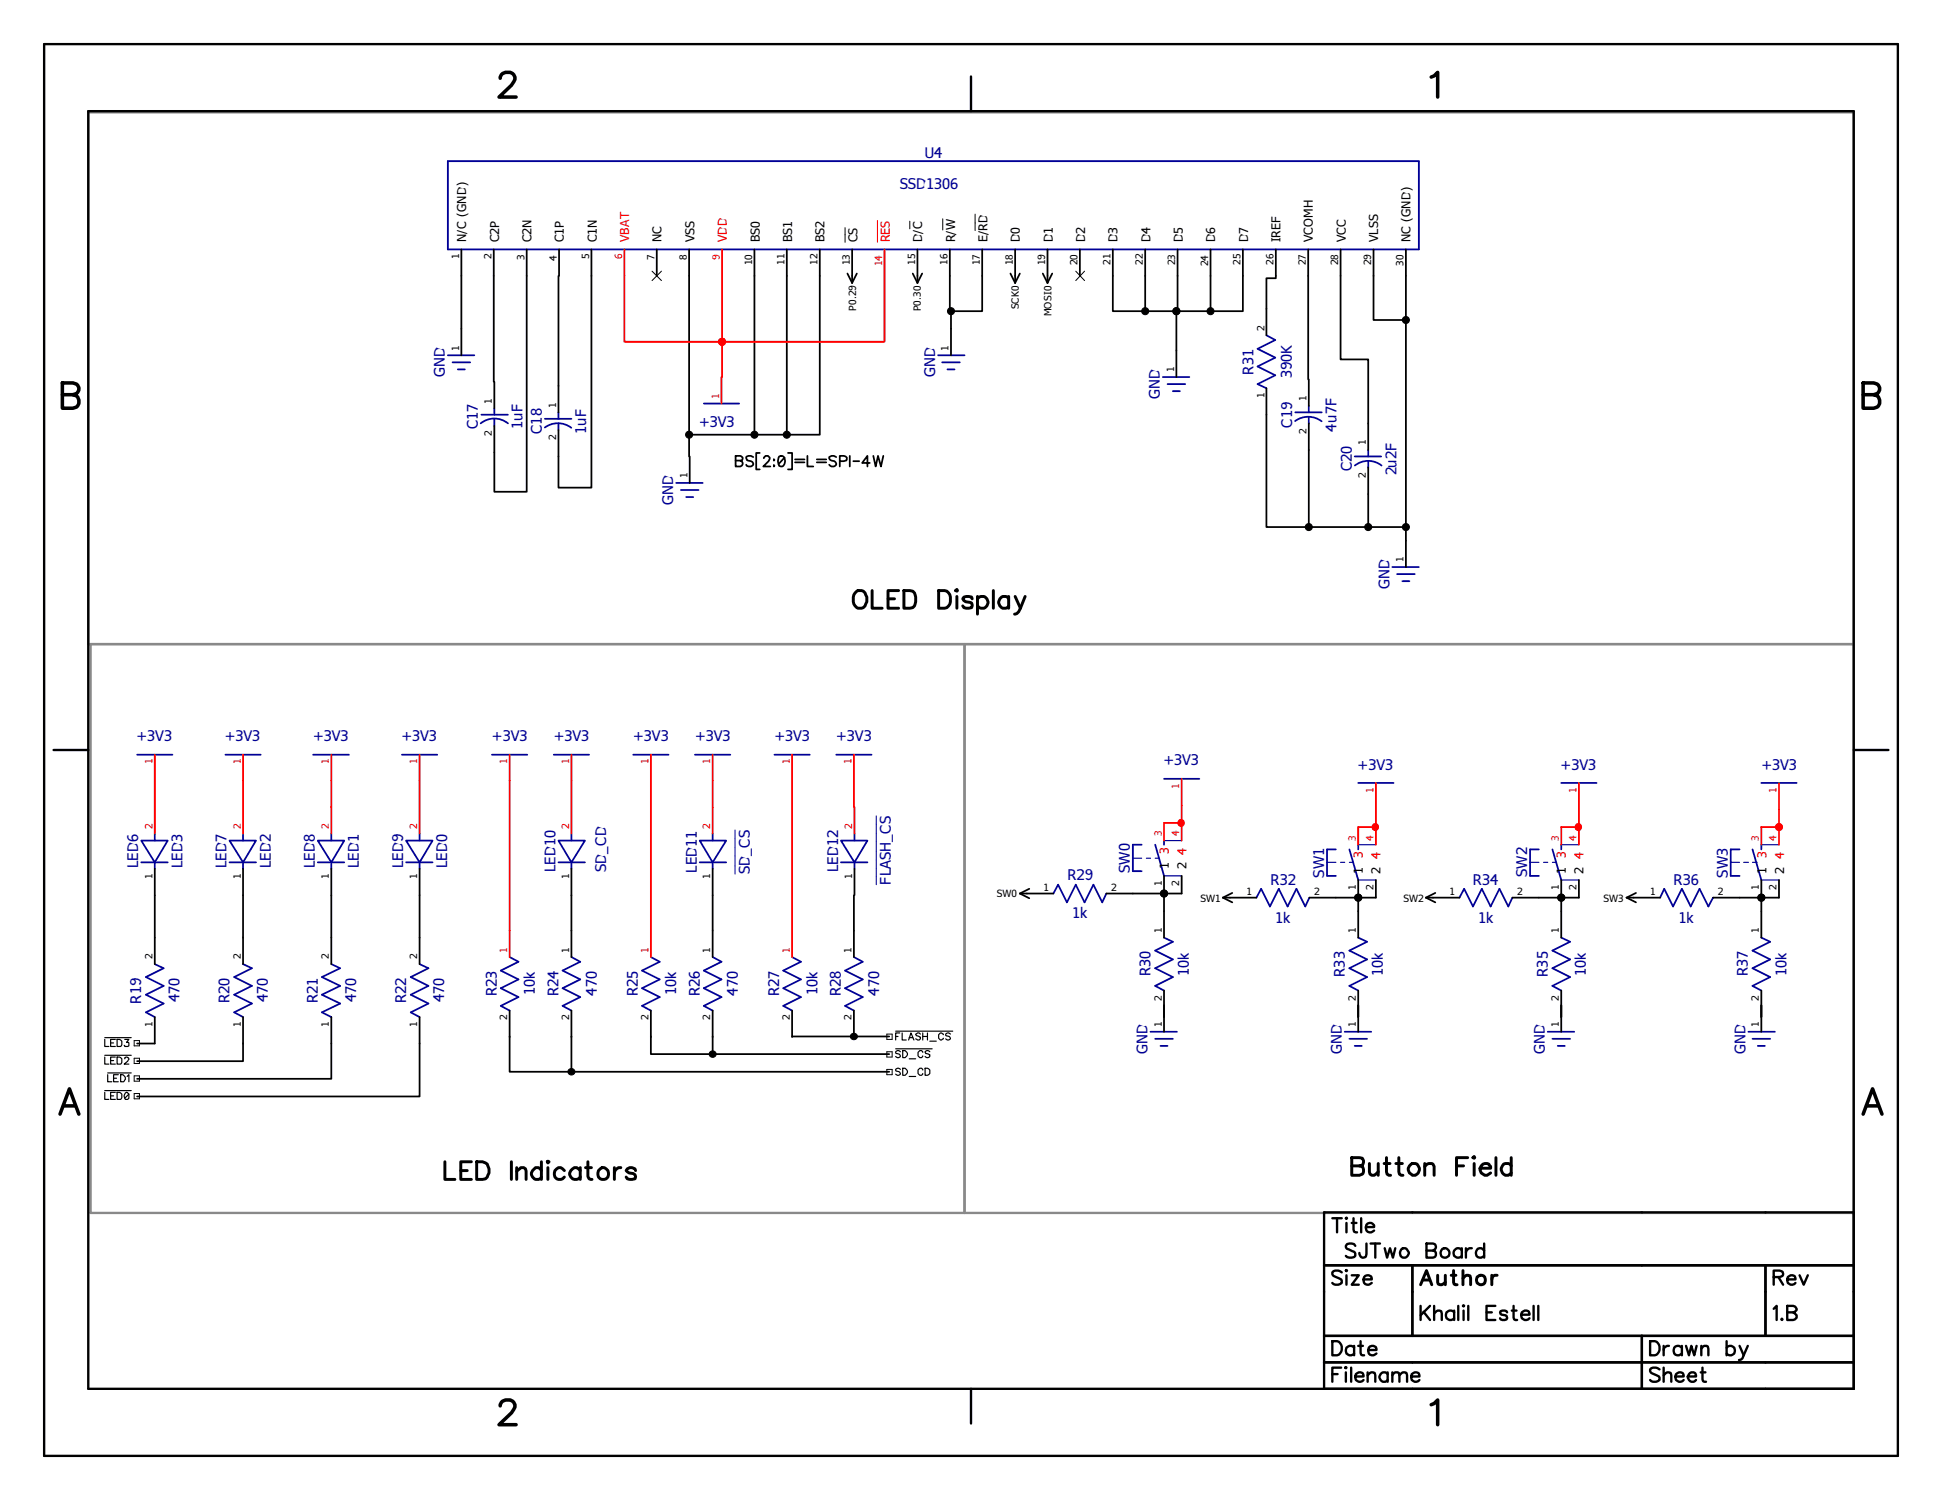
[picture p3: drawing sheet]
<svg xmlns="http://www.w3.org/2000/svg" width="279mm" height="216mm" viewBox="0 0 279 216" stroke-linecap="round" stroke-linejoin="round" font-family="sans-serif">
<path d="M279.4 0h-279.4v215.9" fill="none" stroke="#fff" stroke-width=".34"/>
<g fill="none" stroke="#000" stroke-width=".17">
<path d="M15.1 149.6v1h.6M15.1 152.1v1.1h.6M15.1 157.2v1h.6M15.1 149.4h3.8M15.1 151.9h3.8M15.1 157h3.8M15.5 154.7v1h.6M15.5 154.4h3.4M15.9 150.1h.4M15.9 152.7h.4M15.9 157.7h.4M16.3 155.2h.5"/>
<path d="M16.6 149.6h-.7v1h.7M16.6 152.1h-.7v1.1h.7M16.6 157.2h-.7v1h.7M16.8 149.6a.62 .62 0 0 1 .7 .3l-.1 .6-.6 .1zM16.8 152.1a.62 .62 0 0 1 .7 .3l-.1 .7-.6 .1zM16.8 157.2a.62 .62 0 0 1 .7 .3l-.1 .7h-.6zM17 154.7h-.7v1h.7M17.4 154.7h.3a.58 .58 0 0 1 .1 1h-.4zM17.9 149.6h.6l-.3 .4 .3 .1v.4l-.6 .1v-.1M17.9 152.4v-.2a.33 .33 0 0 1 .5 .1 .33 .33 0 0 1 0 .4l-.5 .5h.6M18 157.3l.3-.1 .2 .3v.6l-.1 .1h-.4a.72 .72 0 0 1 0-.9zM18.3 154.9l.2-.2v1"/>
<path d="M18.5 157.5l-.6 .6M128.9 149.2h.3M128.9 148.4h8.2M128.9 151h5.2M129.5 148.7h-.6v1M129.5 151.4a.36 .36 0 0 0-.4-.2 .36 .36 0 0 0-.2 .4l.5 .1 .1 .3a.37 .37 0 0 1-.3 .2 .37 .37 0 0 1-.3-.1M129.5 153.9a.36 .36 0 0 0-.4-.2 .36 .36 0 0 0-.2 .4l.5 .2 .1 .2a.37 .37 0 0 1-.3 .3 .37 .37 0 0 1-.3-.2M129.8 148.7v1h.6M129.9 151.2h.3a.55 .55 0 0 1 .4 .5 .55 .55 0 0 1-.4 .5h-.3zM129.9 153.8h.3a.55 .55 0 0 1 .4 .5 .55 .55 0 0 1-.4 .5h-.3zM130.7 149.7l.4-1 .4 1M130.8 149.4h.5"/>
<path d="M130.8 152.4h.9M130.8 154.9h.9M132.4 148.8l-.2-.1h-.2l-.3 .1 .2 .3 .5 .2v.2l-.2 .2h-.2l-.3-.2M132.8 151.5l-.2-.3h-.3l-.2 .3v.5l.2 .2h.3l.2-.2M132.8 154l-.2-.2h-.3l-.2 .2v.5l.2 .3h.3l.2-.3M132.8 149.2h.6M132.8 148.7v1M133.1 153.8a.62 .62 0 0 1 .7 .2v.5a.62 .62 0 0 1-.7 .3zM133.4 148.7v1M133.8 151.4a.37 .37 0 0 0-.4-.2 .37 .37 0 0 0-.3 .3l.1 .1 .6 .2v.3a.41 .41 0 0 1-.7 0M133.8 149.9h.9M135.7 148.9l-.2-.2h-.2l-.3 .2v.5l.3 .3h.2l.2-.3"/>
<path d="M136.7 148.8a.36 .36 0 0 0-.4-.1 .36 .36 0 0 0-.2 .3l.5 .2 .1 .2a.37 .37 0 0 1-.3 .3 .37 .37 0 0 1-.3-.2"/>
</g>
<g fill="none" stroke="#000" stroke-width=".25">
<path d="M66.4 39.7v7.6M71 39.7v15.2M75.8 39.7v31.1h-4.7v-5.7M80.3 39.7v15.8M85.1 39.7v30.5h-4.8v-4.5M99.1 39.7v26M108.5 39.7v22.9M113.2 39.7v22.9M117.9 39.7v22.9h-18.8M136.7 39.7v5.1h4.6v-5.1M160.1 39.7v5.1h9.1v5.7M164.8 39.7v5.1"/>
<path d="M169.4 39.7v5.1h-.2h5v-5.1M178.8 39.7v5.1h-4.6M183.6 39.7v.3h-1.4v4.4M188.2 39.7v14.9M192.9 39.7v12h3.9v9.3M197.6 39.7v6.4h4.7M202.3 39.7v38.1M136.8 44.8v2.5M182.2 59.7v16.2h6.1M105.8 65.6h.7l.3 .2a.33 .33 0 0 1-.1 .5h-.2a.43 .43 0 0 1 .4 .4 .43 .43 0 0 1-.4 .4h-.7zM105.8 66.3h.7M108.4 65.8a.78 .78 0 0 0-1 0v.4l.6 .2a.38 .38 0 0 1 .3 .3 .38 .38 0 0 1-.1 .4 .6 .6 0 0 1-.8-.2"/>
<path d="M109.3 65.2h-.5v2.4h.5M109.9 66l.3-.4h.3l.2 .2a.42 .42 0 0 1-.1 .6l-.8 .7h1M111.3 66.1l.1 .1-.1 .1zM111.3 67l.1 .1h-.1zM112.1 65.7a.52 .52 0 0 1 .8 .2 .82 .82 0 0 1-.5 1.2h-.3a1.42 1.42 0 0 1 0-1.4zM112.9 65.9l-.9 .9M113.4 65.2h.6v2.4h-.6M114.4 66.1h1.3M114.4 66.5h1.3M116.2 65.6v1.5h.8M117.5 66.1h1.4M117.5 66.5h1.4"/>
<path d="M120.3 65.8a.78 .78 0 0 0-1 0 .45 .45 0 0 0 .3 .5l.5 .1 .1 .1 .1 .4a.6 .6 0 0 1-1 0M120.8 66.4l1-.1v-.4l-.4-.3h-.6v1.5M122.3 65.6v1.5M122.8 66.4h.8M125.1 66.6h-1.1l.8-1v1.5M125.6 65.6l.4 1.5 .3-1.5 .4 1.5 .4-1.5M188.3 64.8v11.1h8.5M196.8 71.1v4.8h5.5M22.3 128.9v6.1M35 128.9v6.1M47.7 128.9v6.1M60.4 128.9v6.1"/>
<path d="M122.9 128.9v5M167.5 144.7v1.7M195.4 144.7v1.7M224.6 144.7v1.7M253.4 144.7v1.7"/>
</g>
<path d="M13 92.7v81.9h253.7v-158.4h-254v76.5h254M138.8 92.7v81.9" fill="none" stroke="#898989" stroke-width=".34"/>
<g fill="none" stroke="#000" stroke-width=".42">
<path d="M123 85.3l.3-.2a.87 .87 0 0 1 1.2 .5 1.44 1.44 0 0 1-.5 1.9 .96 .96 0 0 1-1.2-.9v-.7zM125.5 85v2.5h1.4M127.8 86.2h.9M129.3 85h-1.5v2.5h1.5M130 85h.9a.85 .85 0 0 1 .8 .9 1.64 1.64 0 0 1-.4 1.6h-1.3zM135 85h.9a1.34 1.34 0 0 1 .6 2.2l-.3 .3h-.3h-.9zM137.7 84.8l.1 .2-.1 .1-.2-.1zM137.7 85.9v1.6M139.9 86.2l-.1-.3a1.01 1.01 0 0 0-1.3 .3l.4 .4 .6 .1a.48 .48 0 0 1 .3 .8 1.01 1.01 0 0 1-1.3-.3M140.6 86.2a.85 .85 0 0 1 1.3-.1 .85 .85 0 0 1 0 1.2 .85 .85 0 0 1-1.3-.1M140.6 85.9v2.5M142.9 85v2.5"/>
<path d="M145.1 86.2a.73 .73 0 0 0-1.3 0 .81 .81 0 0 0 .2 1.2 .81 .81 0 0 0 1.1-.2M145.1 85.9v1.6M146 85.9l.8 1.6-.2 .6-.3 .2-.3 .1M147.5 85.9l-.7 1.6M64 167.2v2.6h1.4M66.3 168.5h.9M67.8 167.2h-1.5v2.6h1.5M68.6 167.2h.8l.4 .2a1.48 1.48 0 0 1 0 2.3l-1.2 .1zM73.6 167.2v2.6M74.3 168.6l.6-.5h.5l.2 .1 .1 1.6M74.3 168.1v1.7M77.9 168.5l-.4-.4a.87 .87 0 0 0-1.1 .9 .87 .87 0 0 0 1.3 .7l.2-.3"/>
<path d="M77.9 167.2v2.6M78.7 167.2l.1-.1 .2 .1-.2 .2zM78.8 168.1v1.7M81.2 168.5a.78 .78 0 0 0-1-.4 .78 .78 0 0 0-.4 1 .78 .78 0 0 0 .6 .7 .78 .78 0 0 0 .8-.4M83.5 168.5a.81 .81 0 0 0-.9-.4 .81 .81 0 0 0-.6 .7 .84 .84 0 0 0 .5 .9 .84 .84 0 0 0 1-.3M83.5 168.1v1.7M84.2 168.1h.9M84.6 167.2v2.1l.2 .4 .4 .1M86.4 168.2a.83 .83 0 0 1 1 .2 .83 .83 0 0 1 .1 1 .83 .83 0 0 1-1.3 .1 .83 .83 0 0 1 .2-1.3zM88.4 168.1v1.7M89.3 168.1a.86 .86 0 0 0-.9 .7M91.4 168.5a.74 .74 0 0 0-.6-.5 .74 .74 0 0 0-.7 .5l.4 .3 .6 .1 .3 .2v.2v.4a1.01 1.01 0 0 1-1.3-.3"/>
<path d="M194.5 166.6l1.5 .1a.78 .78 0 0 1 0 1l-.4 .1 .4 .1a.76 .76 0 0 1-.4 1.3h-1.1zM194.5 167.8h1.1M197 167.5l.1 1.5 .3 .2h.3l.6-.5M198.3 167.5v1.7M199.1 167.5h.9M199.5 166.6v2.1l.1 .3 .2 .2h.3M200.8 167.5h1M201.3 166.6v2.1v.3l.3 .2h.2M205 167.9a.89 .89 0 0 1 1.2-.3l.1 .3v1.3M205 167.5v1.7M209.5 167.8h1.1M211.2 166.6h-1.7v2.6"/>
<path d="M212.1 166.5l.1 .1-.1 .1-.2-.1zM212.1 167.5v1.7M212.9 168.1h1.6a.76 .76 0 0 0-.8-.7 .76 .76 0 0 0-.8 .7 .89 .89 0 0 0 1.1 1.1l.5-.4M215.2 166.6v2.6M217.4 167.8a.79 .79 0 0 0-.9-.3 .79 .79 0 0 0-.5 .9 .81 .81 0 0 0 1.3 .6l.1-.2M217.4 166.6v2.6"/>
<circle cx="203.4" cy="168.3" r=".84"/>
</g>
<g fill="#000">
<circle cx="136.8" cy="44.8" r=".51"/>
<circle cx="164.8" cy="44.8" r=".51"/>
<circle cx="169.2" cy="44.8" r=".51"/>
<circle cx="174.2" cy="44.8" r=".51"/>
<circle cx="202.3" cy="46.1" r=".51"/>
<circle cx="99.1" cy="62.6" r=".51"/>
<circle cx="108.5" cy="62.6" r=".51"/>
<circle cx="113.2" cy="62.6" r=".51"/>
<circle cx="188.3" cy="75.9" r=".51"/>
<circle cx="196.9" cy="75.9" r=".51"/>
<circle cx="202.3" cy="75.9" r=".51"/>
</g>
<g fill="none" stroke="#000" stroke-width=".14">
<circle cx="136.8" cy="44.8" r=".51"/>
<circle cx="164.8" cy="44.8" r=".51"/>
<circle cx="169.2" cy="44.8" r=".51"/>
<circle cx="174.2" cy="44.8" r=".51"/>
<circle cx="202.3" cy="46.1" r=".51"/>
<circle cx="99.1" cy="62.6" r=".51"/>
<circle cx="108.5" cy="62.6" r=".51"/>
<circle cx="113.2" cy="62.6" r=".51"/>
<circle cx="188.3" cy="75.9" r=".51"/>
<circle cx="196.9" cy="75.9" r=".51"/>
<circle cx="202.3" cy="75.9" r=".51"/>
</g>
<path d="M73.3 112.4v21.5M93.6 112.4v21.5M114 112.4v21.5M170 115.9v2.5h-2.5M170 118.4h.1M198 116.5v2.5h-2.6M227.2 116.5v2.5h-2.6M255.9 116.5v2.5h-2.5" fill="none" stroke="#f00" stroke-width=".25"/>
<circle cx="169.9" cy="118.4" r=".49" fill="#f00"/>
<circle cx="169.9" cy="118.4" r=".49" fill="none" stroke="#f00" stroke-width=".14"/>
<path d="M198 119h.1" fill="none" stroke="#f00" stroke-width=".25"/>
<circle cx="197.8" cy="119" r=".49" fill="#f00"/>
<circle cx="197.8" cy="119" r=".49" fill="none" stroke="#f00" stroke-width=".14"/>
<path d="M227.2 119h.1" fill="none" stroke="#f00" stroke-width=".25"/>
<circle cx="227.1" cy="119" r=".49" fill="#f00"/>
<circle cx="227.1" cy="119" r=".49" fill="none" stroke="#f00" stroke-width=".14"/>
<path d="M255.9 119h.1" fill="none" stroke="#f00" stroke-width=".25"/>
<circle cx="255.9" cy="119" r=".51" fill="#f00"/>
<circle cx="255.9" cy="119" r=".51" fill="none" stroke="#f00" stroke-width=".14"/>
<path d="M103.9 39.7v9.5h23.4v-9.5M103.9 49.2v5.1" fill="none" stroke="#f00" stroke-width=".25"/>
<circle cx="103.9" cy="49.2" r=".51" fill="#f00"/>
<circle cx="103.9" cy="49.2" r=".51" fill="none" stroke="#f00" stroke-width=".14"/>
<path d="M89.8 39.7v9.5h14.1" fill="none" stroke="#f00" stroke-width=".25"/>
<circle cx="103.9" cy="49.2" r=".51" fill="#f00"/>
<circle cx="103.9" cy="49.2" r=".51" fill="none" stroke="#f00" stroke-width=".14"/>
<g fill="none" stroke="#f00" stroke-width=".25">
<path d="M103.8 54.3v3.8M22.3 108.6v11.4M35 108.6v11.4M47.7 108.6v11.4M60.4 108.6v11.4M73.3 108.6v3.8M82.2 108.6v11.4M93.6 108.6v3.8M102.5 108.6v11.4M114 108.6v3.8M122.9 108.6v7.6M122.9 116.2v3.8"/>
<path d="M170 112.1v3.8M198 112.7v3.8M227.2 112.7v3.8M255.9 112.7v3.8M73.3 133.9v3.9M93.6 133.9v3.9M114 133.9v3.9"/>
</g>
<g fill="none" stroke="#000" stroke-width=".25">
<path d="M66.4 47.3v3.8M71.1 54.9v3.9M80.3 55.5v3.9M136.8 47.3v3.8M169.2 50.5v3.8M182.2 44.4v3.9M182.2 55.9v3.8M188.3 54.6v3.8M71.1 61.3v3.8M80.3 61.9v3.8M99.2 65.7v3.8M188.3 61v3.8"/>
<path d="M196.8 61v3.8M196.8 67.3v3.8M202.3 77.8v3.8M22.3 125.1v3.8M22.3 135v3.8M35 125.1v3.8M35 135v3.8M47.7 125.1v3.8M47.7 135v3.8M60.4 125.1v3.8M60.4 135v3.8M82.2 125.1v12.7"/>
<path d="M102.5 125.1v12.7M122.9 133.9v3.9M122.9 125.1v3.8M146.7 128.6h4.9M146.7 128.6l1.4 .7M148.1 127.9l-1.4 .7M159.2 128.6h10.8M167.5 128.6v6.4M175.9 129.2h4.9M175.9 129.2l1.4 .7M177.3 128.5l-1.4 .7M188.4 129.2h9.6"/>
<path d="M195.4 129.2v5.8M205.1 129.2h4.9M205.1 129.2l1.4 .7M206.5 128.5l-1.4 .7M217.6 129.2h9.6M224.6 129.2v5.8M234 129.2h4.8M234 129.2l1.4 .7M235.4 128.5l-1.4 .7M246.5 129.2h9.4M253.4 129.2v5.8M22.3 146.4v3.8h-2.6"/>
<path d="M35 146.4v6.3h-15.3M47.7 146.4v8.9h-28M60.4 146.4v11.4h-40.7M73.3 149.2v5.1h8.9M73.3 145.5v3.8M82.2 149.2v5.1h45.7M82.2 145.5v3.8M93.6 149.2v2.5h8.9M93.6 145.5v3.8M102.5 149.2v2.5h25.4M102.5 145.5v3.8M114 149.2h13.9"/>
<path d="M114 145.5v3.8M122.9 145.5v3.8M167.5 142.6v5.9M195.4 142.6v5.9M224.6 142.6v5.9M253.4 142.6v5.9"/>
</g>
<g fill="none" stroke="#000" stroke-width=".14">
<path d="M19.3 157.4h.8v.8h-.8zM19.3 149.8h.8v.7h-.8zM19.3 152.3h.8v.8h-.8zM19.3 154.9h.8v.7h-.8zM127.6 153.9h.8v.8h-.8zM127.6 148.8h.8v.8h-.8zM127.6 151.4h.8v.7h-.8z"/>
<circle cx="167.5" cy="128.6" r=".51"/>
<circle cx="195.4" cy="129.2" r=".51"/>
<circle cx="224.6" cy="129.2" r=".51"/>
<circle cx="253.4" cy="129.2" r=".51"/>
<circle cx="82.2" cy="154.3" r=".49"/>
<circle cx="102.6" cy="151.7" r=".49"/>
<circle cx="122.9" cy="149.2" r=".49"/>
</g>
<g fill="#000">
<circle cx="167.5" cy="128.6" r=".51"/>
<circle cx="195.4" cy="129.2" r=".51"/>
<circle cx="224.6" cy="129.2" r=".51"/>
<circle cx="253.4" cy="129.2" r=".51"/>
<circle cx="82.2" cy="154.3" r=".49"/>
<circle cx="102.6" cy="151.7" r=".49"/>
<circle cx="122.9" cy="149.2" r=".49"/>
</g>
<path d="M105.7 119.5v6.3M126.1 117.4v9.9" fill="none" stroke="#000096" stroke-width=".14"/>
<g fill="none" stroke="#000096" stroke-width=".25">
<path d="M64.4 51.1h3.8M65.1 52.2h2.5M65.9 53.2h1M69.3 59.7h3.8M71.1 58.8v.9M80.3 59.4v.9M101.3 58.1h5M135 51.1h3.8M135.6 52.2h2.5M136.3 53.2h1M167.3 54.3h3.8M168 55.3h2.5"/>
<path d="M168.7 56.3h1.1M182.2 48.3l1.3 .6-2.6 1.3 2.6 1.3-2.6 1.2 2.6 1.3-2.6 1.3 1.3 .6M186.4 59.4h3.8M188.3 58.4v1M69.2 60.9a3.1 3.1 0 0 1 3.9 0M71.1 60.3v1M78.4 61.5a3.2 3.2 0 0 1 3.8 .1M78.4 60.3h3.8M80.3 61v.9M97.3 69.5h3.8M98 70.5h2.5M98.7 71.5h1"/>
<path d="M186.3 60.6a3.2 3.2 0 0 1 3.8 0M188.3 60v1M194.9 65.7h3.8M194.9 67a3.1 3.1 0 0 1 3.9 0M196.8 64.8v.9M196.8 66.4v.9M200.3 81.6h3.8M201 82.6h2.5M201.8 83.7h1M19.7 108.6h5.1M22.3 120v1M32.4 108.6h5.1"/>
<path d="M35 120v1M45 108.6h5.2M47.7 120v1M57.8 108.6h5.1M60.4 120v1M70.8 108.6h5.1M79.7 108.6h5.1M82.2 120v1M91.1 108.6h5.1M100 108.6h5.1M102.5 120v1M111.4 108.6h5.1"/>
<path d="M120.3 108.6h5.1M122.9 120v1M167.5 112.1h5.1M195.4 112.7h5.1M224.6 112.7h5.1M253.4 112.7h5.1M20.3 121h3.8l-1.8 3.1zM20.3 124.1h3.8M22.3 124.1v1M22.3 138.8l1.2 .6-2.5 1.2 2.5 1.3-2.5 1.3 2.5 1.2-2.5 1.3 1.3 .7M33 121h3.8l-1.8 3.1zM33 124.1h3.8"/>
<path d="M35 124.1v1M35 138.8l1.2 .6-2.5 1.2 2.5 1.3-2.5 1.3 2.5 1.2-2.5 1.3 1.3 .7M45.7 121h3.8l-1.8 3.1zM45.7 124.1h3.8M47.7 124.1v1M47.7 138.8l1.2 .6-2.6 1.2 2.6 1.3-2.6 1.3 2.6 1.2-2.6 1.3 1.4 .7M58.4 121h3.8l-1.8 3.1zM58.4 124.1h3.8M60.4 124.1v1M60.4 138.8l1.2 .6-2.5 1.2 2.5 1.3-2.5 1.3 2.5 1.2-2.5 1.3 1.3 .7M73.3 137.8l1.3 .6-2.5 1.3 2.5 1.3-2.5 1.2 2.5 1.3-2.5 1.3 1.2 .7M80.3 121h3.9l-2 3.1z"/>
<path d="M80.3 124.1h3.9M82.2 124.1v1M82.2 137.8l1.3 .6-2.6 1.3 2.6 1.3-2.6 1.2 2.6 1.3-2.6 1.3 1.3 .7M93.6 137.8l1.3 .6-2.5 1.3 2.5 1.3-2.5 1.2 2.5 1.3-2.5 1.3 1.2 .7M100.7 121h3.8l-2 3.1zM100.7 124.1h3.8M102.5 124.1v1M102.5 137.8l1.3 .6-2.5 1.3 2.5 1.3-2.5 1.2 2.5 1.3-2.5 1.3 1.2 .7M114 137.8l1.2 .6-2.5 1.3 2.5 1.3-2.5 1.2 2.5 1.3-2.5 1.3 1.3 .7M121 121h3.8l-1.9 3.1zM121 124.1h3.8M122.9 137.8l1.2 .6-2.5 1.3 2.5 1.3-2.5 1.2 2.5 1.3-2.5 1.3 1.3 .7"/>
<path d="M122.9 124.1v1M151.6 128.6l.6-1.3 1.3 2.6 1.3-2.6 1.2 2.6 1.3-2.6 1.3 2.6 .6-1.3M167.5 135l1.2 .6-2.5 1.2 2.5 1.3-2.5 1.3 2.5 1.2-2.5 1.3 1.3 .7M180.8 129.2l.6-1.3 1.3 2.6 1.3-2.6 1.3 2.6 1.2-2.6 1.3 2.6 .6-1.3M195.4 135l1.3 .6-2.6 1.2 2.6 1.3-2.6 1.3 2.6 1.2-2.6 1.3 1.3 .7M210 129.2l.7-1.3 1.2 2.6 1.3-2.6 1.3 2.6 1.2-2.6 1.3 2.6 .6-1.3M224.6 135l1.3 .6-2.5 1.2 2.5 1.3-2.5 1.3 2.5 1.2-2.5 1.3 1.2 .7M238.8 129.2l.6-1.3 1.3 2.6 1.3-2.6 1.2 2.6 1.3-2.6 1.3 2.6 .7-1.3M253.4 135l1.3 .6-2.6 1.2 2.6 1.3-2.6 1.3 2.6 1.2-2.6 1.3 1.3 .7M165.5 148.5h3.8M166.2 149.5h2.5M167 150.5h1"/>
<path d="M193.5 148.5h3.8M194.1 149.5h2.6M194.9 150.5h1M222.7 148.5h3.8M223.4 149.5h2.5M224.1 150.5h1M251.5 148.5h3.9M252.1 149.5h2.6M252.9 150.5h1"/>
</g>
<g fill="#000096">
<circle cx="167.3" cy="125.9" r=".21"/>
<circle cx="167.3" cy="120.8" r=".21"/>
</g>
<path d="M164.3 121.6h-1.3v3.8h1.3M166.2 121.6l1.3 4.5M167.5 121v.6" fill="none" stroke="#000096" stroke-width=".25"/>
<path d="M163 123.5h1.3M164.9 123.5h.6M166.2 123.5h.6M167.5 121h2.5M167.5 126.1h2.5" fill="none" stroke="#000096" stroke-width=".17"/>
<path d="M167.5 126.1v2.5M170 126.1v2.5" fill="none" stroke="#000" stroke-width=".25"/>
<path d="M167.5 118.4v2.6M170 118.4v2.6" fill="none" stroke="#f00" stroke-width=".25"/>
<g fill="#000096">
<circle cx="195.2" cy="126.6" r=".21"/>
<circle cx="195.2" cy="121.5" r=".21"/>
</g>
<path d="M192.2 122.3h-1.3v3.8h1.3M194.1 122.3l1.3 4.4M195.4 121.6v.7" fill="none" stroke="#000096" stroke-width=".25"/>
<path d="M190.9 124.1h1.3M192.9 124.1h.6M194.1 124.1h.6M195.4 121.6h2.6M195.4 126.7h2.6" fill="none" stroke="#000096" stroke-width=".17"/>
<path d="M195.4 126.7v2.5M198 126.7v2.5" fill="none" stroke="#000" stroke-width=".25"/>
<path d="M195.4 119v2.6M198 119v2.6" fill="none" stroke="#f00" stroke-width=".25"/>
<g fill="#000096">
<circle cx="224.4" cy="126.6" r=".21"/>
<circle cx="224.4" cy="121.5" r=".21"/>
</g>
<path d="M221.4 122.3h-1.3v3.8h1.3M223.4 122.3l1.2 4.4M224.6 121.6v.7" fill="none" stroke="#000096" stroke-width=".25"/>
<path d="M220.1 124.1h1.3M222.1 124.1h.6M223.4 124.1h.5M224.6 121.6h2.6M224.6 126.7h2.6" fill="none" stroke="#000096" stroke-width=".17"/>
<path d="M224.6 126.7v2.5M227.2 126.7v2.5" fill="none" stroke="#000" stroke-width=".25"/>
<path d="M224.6 119v2.6M227.2 119v2.6" fill="none" stroke="#f00" stroke-width=".25"/>
<g fill="#000096">
<circle cx="253.3" cy="126.6" r=".21"/>
<circle cx="253.3" cy="121.5" r=".21"/>
</g>
<path d="M64.4 23.2h139.7v12.7h-139.7zM250.3 122.3h-1.3v3.8h1.3M252.1 122.3l1.3 4.4M253.4 121.6v.7" fill="none" stroke="#000096" stroke-width=".25"/>
<path d="M249 124.1h1.3M250.9 124.1h.6M252.1 124.1h.7M253.4 121.6h2.5M253.4 126.7h2.5" fill="none" stroke="#000096" stroke-width=".17"/>
<g fill="none" stroke="#000" stroke-width=".25">
<path d="M66.4 35.9v3.8M71 35.9v3.8M75.8 35.9v3.8M80.4 35.9v3.8M85.1 35.9v3.8M94.5 35.9v3.8M99.1 35.9v3.8M108.5 35.9v3.8M113.2 35.9v3.8M117.9 35.9v3.8M121.9 39.4l.7 1.3M122.6 35.9v4.8"/>
<path d="M123.3 39.4l-.7 1.3M131.3 39.4l.7 1.3M132 35.9v4.8M132.7 39.4l-.7 1.3M136.7 35.9v3.8M141.3 35.9v3.8M145.4 39.4l.6 1.3M146 35.9v4.8M146.7 39.4l-.7 1.3M150 39.4l.7 1.3M150.7 35.9v4.8M151.4 39.4l-.7 1.3"/>
<path d="M155.4 35.9v3.8M160.1 35.9v3.8M164.8 35.9v3.8M169.4 35.9v3.8M174.2 35.9v3.8M178.8 35.9v3.8M183.6 35.9v3.8M188.2 35.9v3.8M192.9 35.9v3.8M197.6 35.9v3.8M202.3 35.9v3.8M253.4 126.7v2.5"/>
<path d="M255.9 126.7v2.5"/>
</g>
<path d="M89.8 35.9v3.8M103.9 35.9v3.8M127.3 35.9v3.8M253.4 119v2.6M255.9 119v2.6" fill="none" stroke="#f00" stroke-width=".25"/>
<path d="M93.8 39l1.4 1.4M95.2 39l-1.4 1.4M121.6 32.8v2.1M130.9 31.8v1.1M135.6 31.5v1.6M140.3 30.8v2.4M154.8 39l1.2 1.4M156 39l-1.2 1.4" fill="none" stroke="#000" stroke-width=".14"/>
<path d="M126.2 31.7v3.2" fill="none" stroke="#f00" stroke-width=".14"/>
<g fill="none" stroke="#000" stroke-width=".34">
<path d="M6.3 6.3h266.7v203.2h-266.7zM12.7 16h254v183.9h-254zM139.7 11v5M7.7 107.9h5M266.7 107.9h5M191.7 175.3h1.3M192.4 175.3v2.1M193.7 175.3h.1l-.1 .1-.1-.1zM193.7 176v1.4M194.5 176h.7M194.7 175.3v1.7l.1 .3 .4 .1M195 179.3a.82 .82 0 0 0-1.4 0l.2 .4 1.1 .6 .1 .5a.99 .99 0 0 1-1.4 0"/>
<path d="M195.8 175.3v2.1M196.5 176.6h1.2a.59 .59 0 0 0-.6-.6 .59 .59 0 0 0-.6 .6 .66 .66 0 0 0 .4 .8 .66 .66 0 0 0 .8-.3M196.6 179l-.1 1.8a.51 .51 0 0 1-.8 0l-.1-.5M197.2 179h1.3M197.9 179v2M199.2 179.7l.4 1.3 .4-1.3 .4 1.3 .3-1.3M201.7 179.7a.69 .69 0 0 1 1 .6 .69 .69 0 0 1-.9 .7 .77 .77 0 0 1-.1-1.3zM205.2 179h1a.48 .48 0 0 1 .4 .3 .48 .48 0 0 1-.2 .5l-.2 .2 .2 .1 .2 .2v.4l-.2 .2-1.2 .1zM210.3 179.7v1.3M210.9 179.7v1.3M211.8 179.7a.71 .71 0 0 0-.9 .6M213.5 179v2"/>
<path d="M266.7 174.5h-76.2v25.4M139.7 199.9v5M190.5 182.1h76.2M190.5 192.3h76.2M190.5 196.1h76.2M191.7 193h.7a1.08 1.08 0 0 1 .7 1.1 1.08 1.08 0 0 1-.7 1h-.7zM191.7 197.8h.7M193 196.8h-1.3v2.1M193 183.1a.99 .99 0 0 0-1.3 0 .48 .48 0 0 0 .3 .6 1.64 1.64 0 0 1 1 .6v.4a.99 .99 0 0 1-1.3 0M193.6 196.8h.1l-.1 .1-.1-.1zM193.6 197.5v1.4M193.7 182.8l.1 .1-.1 .1-.1-.1z"/>
<path d="M193.7 183.6v1.3M194.4 196.8v2.1M194.5 183.6h1l-1 1.3h1M194.8 194a.67 .67 0 0 0-1-.1 .67 .67 0 0 0 0 1 .67 .67 0 0 0 1-.1M194.8 193.7v1.4M195 198.1h1.2a.59 .59 0 0 0-.6-.6 .59 .59 0 0 0-.6 .6 .67 .67 0 0 0 .4 .7 .67 .67 0 0 0 .8-.2M195.4 193.7h.7M195.7 193v1.7l.1 .3 .5 .1M196.2 184.1h1.2a.59 .59 0 0 0-.6-.6 .59 .59 0 0 0-.6 .6 .66 .66 0 0 0 .4 .8 .66 .66 0 0 0 .8-.2M196.8 198l.5-.5 .5 .1 .1 1.3M196.8 197.5v1.4M196.8 194.3h1.2a.59 .59 0 0 0-.6-.6 .59 .59 0 0 0-.6 .6 .66 .66 0 0 0 .4 .8 .66 .66 0 0 0 .8-.3"/>
<path d="M199.6 197.8a.6 .6 0 0 0-1 0 .66 .66 0 0 0 .1 .9 .66 .66 0 0 0 .9-.1M199.6 197.5v1.4M200.3 198l.4-.5 .6 .1v1.3M200.3 197.5v1.4M201.3 198l.5-.5 .6 .1v1.3M203 198.1h1.2a.59 .59 0 0 0-.6-.6 .59 .59 0 0 0-.6 .6 .67 .67 0 0 0 .4 .7 .67 .67 0 0 0 .8-.2M203.2 182.1v10.2M204.4 188v2M204.8 188.8l.9 1.2M205.2 180h1M205.7 188l-1.3 1.3M206.3 189.1l.5-.5 .5 .1 .1 1.3"/>
<path d="M206.3 188v2M209.2 188.9a.67 .67 0 0 0-1-.1 .67 .67 0 0 0 0 1 .67 .67 0 0 0 1-.1M209.2 188.6v1.4M209.8 188v2M210.3 180a.58 .58 0 0 0-.8-.3 .68 .68 0 0 0-.3 1.1 .68 .68 0 0 0 1.1 0M210.6 187.9l.1 .1h-.1h-.1zM210.6 188.6v1.4M211.2 188v2M213.5 180a.63 .63 0 0 0-.8-.3 .63 .63 0 0 0-.4 .7 .66 .66 0 0 0 .5 .6 .66 .66 0 0 0 .7-.2M213.9 188.9h.7M215.1 188h-1.2v2h1.2M216.8 188.9a.6 .6 0 0 0-1 0l.1 .2 .8 .3 .1 .3a.6 .6 0 0 1-1 0"/>
<path d="M217.5 188.6h.7M217.8 188v1.7v.2l.5 .1M218.9 189.2h1.1a.59 .59 0 0 0-.5-.6 .59 .59 0 0 0-.6 .6 .67 .67 0 0 0 .4 .7 .67 .67 0 0 0 .7-.2M220.6 188v2M221.3 188v2M236.2 192.3v7.6M237.4 193h.7a1.08 1.08 0 0 1 .7 1.1 1.08 1.08 0 0 1-.7 1h-.7zM238.8 197.1a.99 .99 0 0 0-1.4 0 .48 .48 0 0 0 .3 .6 1.64 1.64 0 0 1 1.1 .6v.3a.99 .99 0 0 1-1.4 0M239.4 198l.5-.5 .5 .1 .1 1.3M239.4 193.7v1.4M239.4 196.8v2.1M240.1 193.7a.68 .68 0 0 0-.7 .6"/>
<path d="M241 198.1h1.2a.59 .59 0 0 0-.6-.6 .59 .59 0 0 0-.6 .6 .67 .67 0 0 0 .4 .7 .67 .67 0 0 0 .8-.2M242 194a.67 .67 0 0 0-1-.1 .67 .67 0 0 0 0 1 .67 .67 0 0 0 1-.1M242 193.7v1.4M242.6 193.7l.4 1.4 .3-1.4 .5 1.4 .3-1.4M242.8 198.1h1.2a.48 .48 0 0 0-.3-.6 .68 .68 0 0 0-.9 .9 .68 .68 0 0 0 1.2 .2M244.7 197.5h.7M244.8 194.1l.4-.4 .5 .1 .1 1.3M244.8 193.7v1.4M244.9 196.8v1.7l.1 .3 .4 .1M248.4 194a.67 .67 0 0 1 1-.1 .67 .67 0 0 1 0 1 .67 .67 0 0 1-1-.1M248.4 193v2.1M250.3 193.7l.6 1.4-.2 .4-.2 .2h-.3"/>
<path d="M251.5 193.7l-.6 1.4M254 182.1v10.2M255.2 183.8h.8l.5-.2a.48 .48 0 0 0 0-.5 .48 .48 0 0 0-.5-.2h-.8v2M255.2 188.4l.4-.4v2M255.9 183.8l.6 1.1M256.4 189.8l.1 .1-.1 .1-.1-.1zM257.1 184.1h1.2a.59 .59 0 0 0-.6-.6 .59 .59 0 0 0-.6 .6 .67 .67 0 0 0 .4 .8 .67 .67 0 0 0 .8-.2M257.1 188h.9a.59 .59 0 0 1 .5 .6l-.5 .3a.8 .8 0 0 1 .5 .8l-.5 .3h-.9zM257.1 188.9h.9M258.9 183.6l.6 1.3 .6-1.3"/>
<circle cx="207.9" cy="180.3" r=".69"/>
</g>
<path d="M72 11.3a.85 .85 0 0 1 .7-.9h.7a.87 .87 0 0 1 .5 1.4l-.3 .5-1.8 1.7h2.5M205.9 11.1l.4-.2 .5-.5v3.6M9 55.1h1.5l.5 .2a.82 .82 0 0 1 0 1.3l-.5 .2a.98 .98 0 0 1 .9 1 .98 .98 0 0 1-.9 1h-1.5zM9 56.8h1.5M268.1 55.1h1.5l.5 .2a.82 .82 0 0 1 0 1.3l-.5 .2a.98 .98 0 0 1 .8 1 .98 .98 0 0 1-.8 1h-1.5zM268.1 56.8h1.5M9.1 159.2h1.7M268.6 159.2h1.7M8.6 160.4l1.4-3.7 1.3 3.7M268.1 160.4l1.3-3.7 1.4 3.7M72 202.4a.85 .85 0 0 1 .7-.9h.7a.87 .87 0 0 1 .5 1.4l-.3 .5-1.8 1.7h2.5M205.9 202.2l.4-.2 .5-.5v3.6" fill="none" stroke="#000" stroke-width=".51"/>
<g fill="none" stroke="#000" stroke-width=".42">
<path d="M204.4 184.9l.8-2 .8 2M204.7 184.2h1M206.8 183.6v1a.48 .48 0 0 0 .8 .2l.3-.2M207.9 183.6v1.3M208.8 183.6h.7M209.1 182.9v1.7l.1 .2 .4 .1M210.5 184l.5-.4h.5l.1 1.3M210.5 182.9v2M214.6 183.6v1.3M215.4 183.6a.6 .6 0 0 0-.8 .5"/>
<circle cx="213.1" cy="184.2" r=".69"/>
</g>
<g font-size="2.1" fill="#000096">
<text x="133" y="22.8">U4</text>
<text x="129.5" y="27.2">SSD1306</text>
<text x="180.3" y="53.9" transform="rotate(-90 180.3 53.9)">R31</text>
<text x="64" y="54.3" transform="rotate(-90 64 54.3)">GND</text>
<text x="134.5" y="54.3" transform="rotate(-90 134.5 54.3)">GND</text>
<text x="166.9" y="57.5" transform="rotate(-90 166.9 57.5)">GND</text>
<text x="185.8" y="54.4" transform="rotate(-90 185.8 54.4)">390K</text>
<text x="68.7" y="61.8" transform="rotate(-90 68.7 61.8)">C17</text>
<text x="75.2" y="61.8" transform="rotate(-90 75.2 61.8)">1uF</text>
<text x="78" y="62.5" transform="rotate(-90 78 62.5)">C18</text>
<text x="84.3" y="62.5" transform="rotate(-90 84.3 62.5)">1uF</text>
<text x="100.6" y="61.5">+3V3</text>
<text x="185.9" y="61.6" transform="rotate(-90 185.9 61.6)">C19</text>
<text x="192.3" y="62.1" transform="rotate(-90 192.3 62.1)">4u7F</text>
<text x="194.5" y="67.8" transform="rotate(-90 194.5 67.8)">C20</text>
<text x="200.9" y="68.4" transform="rotate(-90 200.9 68.4)">2u2F</text>
<text x="96.9" y="72.7" transform="rotate(-90 96.9 72.7)">GND</text>
<text x="199.9" y="84.8" transform="rotate(-90 199.9 84.8)">GND</text>
<text x="19.6" y="106.7">+3V3</text>
<text x="32.3" y="106.7">+3V3</text>
<text x="45" y="106.7">+3V3</text>
<text x="57.7" y="106.7">+3V3</text>
<text x="70.8" y="106.7">+3V3</text>
<text x="79.7" y="106.7">+3V3</text>
<text x="91.1" y="106.7">+3V3</text>
<text x="100" y="106.7">+3V3</text>
<text x="111.4" y="106.7">+3V3</text>
<text x="120.3" y="106.7">+3V3</text>
<text x="167.4" y="110.2">+3V3</text>
<text x="195.3" y="110.8">+3V3</text>
<text x="224.5" y="110.8">+3V3</text>
<text x="253.4" y="110.8">+3V3</text>
<text x="19.9" y="125" transform="rotate(-90 19.9 125)">LED6</text>
<text x="26.2" y="125" transform="rotate(-90 26.2 125)">LED3</text>
<text x="32.6" y="125" transform="rotate(-90 32.6 125)">LED7</text>
<text x="38.9" y="125" transform="rotate(-90 38.9 125)">LED2</text>
<text x="45.3" y="125" transform="rotate(-90 45.3 125)">LED8</text>
<text x="51.6" y="125" transform="rotate(-90 51.6 125)">LED1</text>
<text x="58" y="125" transform="rotate(-90 58 125)">LED9</text>
<text x="64.3" y="125" transform="rotate(-90 64.3 125)">LED0</text>
<text x="79.9" y="125.6" transform="rotate(-90 79.9 125.6)">LED10</text>
<text x="87.2" y="125.6" transform="rotate(-90 87.2 125.6)">SD_CD</text>
<text x="100.2" y="125.6" transform="rotate(-90 100.2 125.6)">LED11</text>
<text x="107.9" y="125.8" transform="rotate(-90 107.9 125.8)">SD_CS</text>
<text x="120.6" y="125.6" transform="rotate(-90 120.6 125.6)">LED12</text>
<text x="162.6" y="125.6" transform="rotate(-90 162.6 125.6)">SW0</text>
<text x="128.2" y="127.3" transform="rotate(-90 128.2 127.3)">FLASH_CS</text>
<text x="153.6" y="126.7">R29</text>
<text x="182.8" y="127.3">R32</text>
<text x="190.5" y="126.3" transform="rotate(-90 190.5 126.3)">SW1</text>
<text x="211.9" y="127.3">R34</text>
<text x="219.7" y="126.2" transform="rotate(-90 219.7 126.2)">SW2</text>
<text x="240.8" y="127.3">R36</text>
<text x="248.6" y="126.3" transform="rotate(-90 248.6 126.3)">SW3</text>
<text x="154.3" y="132.2">1k</text>
<text x="183.5" y="132.8">1k</text>
<text x="212.7" y="132.8">1k</text>
<text x="241.5" y="132.8">1k</text>
<text x="71.5" y="143.4" transform="rotate(-90 71.5 143.4)">R23</text>
<text x="77" y="143.3" transform="rotate(-90 77 143.3)">10k</text>
<text x="80.3" y="143.4" transform="rotate(-90 80.3 143.4)">R24</text>
<text x="85.9" y="143.3" transform="rotate(-90 85.9 143.3)">470</text>
<text x="91.8" y="143.4" transform="rotate(-90 91.8 143.4)">R25</text>
<text x="97.3" y="143.3" transform="rotate(-90 97.3 143.3)">10k</text>
<text x="100.7" y="143.4" transform="rotate(-90 100.7 143.4)">R26</text>
<text x="106.2" y="143.3" transform="rotate(-90 106.2 143.3)">470</text>
<text x="112.1" y="143.4" transform="rotate(-90 112.1 143.4)">R27</text>
<text x="117.6" y="143.3" transform="rotate(-90 117.6 143.3)">10k</text>
<text x="121" y="143.4" transform="rotate(-90 121 143.4)">R28</text>
<text x="126.5" y="143.3" transform="rotate(-90 126.5 143.3)">470</text>
<text x="165.5" y="140.5" transform="rotate(-90 165.5 140.5)">R30</text>
<text x="171" y="140.5" transform="rotate(-90 171 140.5)">10k</text>
<text x="193.5" y="140.6" transform="rotate(-90 193.5 140.6)">R33</text>
<text x="199" y="140.5" transform="rotate(-90 199 140.5)">10k</text>
<text x="222.7" y="140.6" transform="rotate(-90 222.7 140.6)">R35</text>
<text x="228.2" y="140.5" transform="rotate(-90 228.2 140.5)">10k</text>
<text x="251.5" y="140.5" transform="rotate(-90 251.5 140.5)">R37</text>
<text x="257" y="140.5" transform="rotate(-90 257 140.5)">10k</text>
<text x="20.3" y="144.4" transform="rotate(-90 20.3 144.4)">R19</text>
<text x="25.8" y="144.3" transform="rotate(-90 25.8 144.3)">470</text>
<text x="33" y="144.4" transform="rotate(-90 33 144.4)">R20</text>
<text x="38.5" y="144.3" transform="rotate(-90 38.5 144.3)">470</text>
<text x="45.7" y="144.4" transform="rotate(-90 45.7 144.4)">R21</text>
<text x="51.2" y="144.3" transform="rotate(-90 51.2 144.3)">470</text>
<text x="58.4" y="144.4" transform="rotate(-90 58.4 144.4)">R22</text>
<text x="63.9" y="144.3" transform="rotate(-90 63.9 144.3)">470</text>
<text x="165.1" y="151.7" transform="rotate(-90 165.1 151.7)">GND</text>
<text x="193" y="151.7" transform="rotate(-90 193 151.7)">GND</text>
<text x="222.3" y="151.7" transform="rotate(-90 222.3 151.7)">GND</text>
<text x="251.1" y="151.7" transform="rotate(-90 251.1 151.7)">GND</text>
</g>
<g font-size="1.8">
<text x="67.1" y="34.9" transform="rotate(-90 67.1 34.9)">N/C (GND)</text>
<text x="71.8" y="34.9" transform="rotate(-90 71.8 34.9)">C2P</text>
<text x="76.5" y="34.9" transform="rotate(-90 76.5 34.9)">C2N</text>
<text x="81.1" y="34.9" transform="rotate(-90 81.1 34.9)">C1P</text>
<text x="85.9" y="34.9" transform="rotate(-90 85.9 34.9)">C1N</text>
<text x="95.2" y="34.9" transform="rotate(-90 95.2 34.9)">NC</text>
<text x="99.9" y="34.9" transform="rotate(-90 99.9 34.9)">VSS</text>
<text x="109.3" y="34.9" transform="rotate(-90 109.3 34.9)">BS0</text>
<text x="114" y="34.9" transform="rotate(-90 114 34.9)">BS1</text>
<text x="118.6" y="34.9" transform="rotate(-90 118.6 34.9)">BS2</text>
<text x="123.4" y="34.9" transform="rotate(-90 123.4 34.9)">CS</text>
<text x="132.7" y="34.9" transform="rotate(-90 132.7 34.9)">D/C</text>
<text x="137.4" y="34.9" transform="rotate(-90 137.4 34.9)">R/W</text>
<text x="142.1" y="34.9" transform="rotate(-90 142.1 34.9)">E/RD</text>
<text x="146.7" y="34.9" transform="rotate(-90 146.7 34.9)">D0</text>
<text x="151.5" y="34.9" transform="rotate(-90 151.5 34.9)">D1</text>
<text x="156.1" y="34.9" transform="rotate(-90 156.1 34.9)">D2</text>
<text x="160.8" y="34.9" transform="rotate(-90 160.8 34.9)">D3</text>
<text x="165.5" y="34.9" transform="rotate(-90 165.5 34.9)">D4</text>
<text x="170.2" y="34.9" transform="rotate(-90 170.2 34.9)">D5</text>
<text x="174.8" y="34.9" transform="rotate(-90 174.8 34.9)">D6</text>
<text x="179.6" y="34.9" transform="rotate(-90 179.6 34.9)">D7</text>
<text x="184.2" y="34.9" transform="rotate(-90 184.2 34.9)">IREF</text>
<text x="188.9" y="34.9" transform="rotate(-90 188.9 34.9)">VCOMH</text>
<text x="193.6" y="34.9" transform="rotate(-90 193.6 34.9)">VCC</text>
<text x="198.3" y="34.9" transform="rotate(-90 198.3 34.9)">VLSS</text>
<text x="202.9" y="34.9" transform="rotate(-90 202.9 34.9)">NC (GND)</text>
<text x="168.1" y="125.1" transform="rotate(-90 168.1 125.1)">1</text>
<text x="170.7" y="125.1" transform="rotate(-90 170.7 125.1)">2</text>
<text x="196.1" y="125.7" transform="rotate(-90 196.1 125.7)">1</text>
<text x="198.6" y="125.7" transform="rotate(-90 198.6 125.7)">2</text>
<text x="225.3" y="125.7" transform="rotate(-90 225.3 125.7)">1</text>
<text x="227.8" y="125.7" transform="rotate(-90 227.8 125.7)">2</text>
<text x="254.2" y="125.7" transform="rotate(-90 254.2 125.7)">1</text>
<text x="256.7" y="125.7" transform="rotate(-90 256.7 125.7)">2</text>
</g>
<g font-size="1.8" fill="#f00">
<text x="90.5" y="34.9" transform="rotate(-90 90.5 34.9)">VBAT</text>
<text x="104.6" y="34.9" transform="rotate(-90 104.6 34.9)">VDD</text>
<text x="128" y="34.9" transform="rotate(-90 128 34.9)">RES</text>
<text x="168.1" y="122.9" transform="rotate(-90 168.1 122.9)">3</text>
<text x="170.7" y="123.1" transform="rotate(-90 170.7 123.1)">4</text>
<text x="196.1" y="123.5" transform="rotate(-90 196.1 123.5)">3</text>
<text x="198.6" y="123.7" transform="rotate(-90 198.6 123.7)">4</text>
<text x="225.3" y="123.5" transform="rotate(-90 225.3 123.5)">3</text>
<text x="227.8" y="123.7" transform="rotate(-90 227.8 123.7)">4</text>
<text x="254.2" y="123.5" transform="rotate(-90 254.2 123.5)">3</text>
<text x="256.7" y="123.7" transform="rotate(-90 256.7 123.7)">4</text>
</g>
<g font-size="1.4">
<text x="66" y="37.3" transform="rotate(-90 66 37.3)">1</text>
<text x="70.7" y="37.3" transform="rotate(-90 70.7 37.3)">2</text>
<text x="75.4" y="37.4" transform="rotate(-90 75.4 37.4)">3</text>
<text x="80.1" y="37.5" transform="rotate(-90 80.1 37.5)">4</text>
<text x="84.8" y="37.3" transform="rotate(-90 84.8 37.3)">5</text>
<text x="94.1" y="37.4" transform="rotate(-90 94.1 37.4)">7</text>
<text x="98.8" y="37.4" transform="rotate(-90 98.8 37.4)">8</text>
<text x="108.2" y="38.2" transform="rotate(-90 108.2 38.2)">10</text>
<text x="112.9" y="38.1" transform="rotate(-90 112.9 38.1)">11</text>
<text x="117.6" y="38.1" transform="rotate(-90 117.6 38.1)">12</text>
<text x="122.3" y="38.2" transform="rotate(-90 122.3 38.2)">13</text>
<text x="131.7" y="38.1" transform="rotate(-90 131.7 38.1)">15</text>
<text x="136.3" y="38.1" transform="rotate(-90 136.3 38.1)">16</text>
<text x="141" y="38.2" transform="rotate(-90 141 38.2)">17</text>
<text x="145.7" y="38.2" transform="rotate(-90 145.7 38.2)">18</text>
<text x="150.4" y="38.2" transform="rotate(-90 150.4 38.2)">19</text>
<text x="155" y="38.2" transform="rotate(-90 155 38.2)">20</text>
<text x="159.8" y="38.1" transform="rotate(-90 159.8 38.1)">21</text>
<text x="164.4" y="38.1" transform="rotate(-90 164.4 38.1)">22</text>
<text x="169.1" y="38.2" transform="rotate(-90 169.1 38.2)">23</text>
<text x="173.8" y="38.3" transform="rotate(-90 173.8 38.3)">24</text>
<text x="178.5" y="38.1" transform="rotate(-90 178.5 38.1)">25</text>
<text x="183.2" y="38.1" transform="rotate(-90 183.2 38.1)">26</text>
<text x="187.9" y="38.2" transform="rotate(-90 187.9 38.2)">27</text>
<text x="192.5" y="38.2" transform="rotate(-90 192.5 38.2)">28</text>
<text x="197.3" y="38.2" transform="rotate(-90 197.3 38.2)">29</text>
<text x="201.9" y="38.3" transform="rotate(-90 201.9 38.3)">30</text>
<text x="123.2" y="44.7" transform="rotate(-90 123.2 44.7)">P0.29</text>
<text x="132.5" y="44.8" transform="rotate(-90 132.5 44.8)">P0.30</text>
<text x="146.6" y="44.5" transform="rotate(-90 146.6 44.5)">SCK0</text>
<text x="151.3" y="45.6" transform="rotate(-90 151.3 45.6)">MOSI0</text>
<text x="181.9" y="47.6" transform="rotate(-90 181.9 47.6)">2</text>
<text x="66" y="50.5" transform="rotate(-90 66 50.5)">1</text>
<text x="136.5" y="50.5" transform="rotate(-90 136.5 50.5)">1</text>
<text x="168.9" y="53.6" transform="rotate(-90 168.9 53.6)">1</text>
<text x="70.8" y="58.1" transform="rotate(-90 70.8 58.1)">1</text>
<text x="80" y="58.7" transform="rotate(-90 80 58.7)">1</text>
<text x="181.9" y="57.3" transform="rotate(-90 181.9 57.3)">1</text>
<text x="188" y="57.7" transform="rotate(-90 188 57.7)">1</text>
<text x="70.8" y="62.7" transform="rotate(-90 70.8 62.7)">2</text>
<text x="80" y="63.3" transform="rotate(-90 80 63.3)">2</text>
<text x="188" y="62.4" transform="rotate(-90 188 62.4)">2</text>
<text x="196.5" y="64.1" transform="rotate(-90 196.5 64.1)">1</text>
<text x="98.9" y="68.8" transform="rotate(-90 98.9 68.8)">1</text>
<text x="196.5" y="68.7" transform="rotate(-90 196.5 68.7)">2</text>
<text x="201.9" y="80.9" transform="rotate(-90 201.9 80.9)">1</text>
<text x="21.9" y="126.5" transform="rotate(-90 21.9 126.5)">1</text>
<text x="34.6" y="126.5" transform="rotate(-90 34.6 126.5)">1</text>
<text x="47.3" y="126.5" transform="rotate(-90 47.3 126.5)">1</text>
<text x="60" y="126.5" transform="rotate(-90 60 126.5)">1</text>
<text x="81.9" y="126.5" transform="rotate(-90 81.9 126.5)">1</text>
<text x="102.2" y="126.5" transform="rotate(-90 102.2 126.5)">1</text>
<text x="122.6" y="126.5" transform="rotate(-90 122.6 126.5)">1</text>
<text x="143.4" y="129.1">SW0</text>
<text x="150.1" y="128.3">1</text>
<text x="159.9" y="128.3">2</text>
<text x="167.1" y="127.5" transform="rotate(-90 167.1 127.5)">1</text>
<text x="169.7" y="127.5" transform="rotate(-90 169.7 127.5)">2</text>
<text x="172.7" y="129.8">SW1</text>
<text x="179.3" y="128.9">1</text>
<text x="189.1" y="128.9">2</text>
<text x="195.1" y="128.1" transform="rotate(-90 195.1 128.1)">1</text>
<text x="197.6" y="128.1" transform="rotate(-90 197.6 128.1)">2</text>
<text x="201.9" y="129.8">SW2</text>
<text x="208.5" y="128.9">1</text>
<text x="218.3" y="128.9">2</text>
<text x="224.3" y="128.1" transform="rotate(-90 224.3 128.1)">1</text>
<text x="226.8" y="128.1" transform="rotate(-90 226.8 128.1)">2</text>
<text x="230.7" y="129.8">SW3</text>
<text x="237.4" y="128.9">1</text>
<text x="247.1" y="128.9">2</text>
<text x="253.1" y="128.1" transform="rotate(-90 253.1 128.1)">1</text>
<text x="255.6" y="128.1" transform="rotate(-90 255.6 128.1)">2</text>
<text x="81.9" y="137.2" transform="rotate(-90 81.9 137.2)">1</text>
<text x="102.2" y="137.2" transform="rotate(-90 102.2 137.2)">1</text>
<text x="122.5" y="137.2" transform="rotate(-90 122.5 137.2)">1</text>
<text x="167.1" y="134.3" transform="rotate(-90 167.1 134.3)">1</text>
<text x="195.1" y="134.3" transform="rotate(-90 195.1 134.3)">1</text>
<text x="224.3" y="134.3" transform="rotate(-90 224.3 134.3)">1</text>
<text x="253.1" y="134.3" transform="rotate(-90 253.1 134.3)">1</text>
<text x="21.9" y="138.1" transform="rotate(-90 21.9 138.1)">2</text>
<text x="34.6" y="138.1" transform="rotate(-90 34.6 138.1)">2</text>
<text x="47.3" y="138.1" transform="rotate(-90 47.3 138.1)">2</text>
<text x="60" y="138.1" transform="rotate(-90 60 138.1)">2</text>
<text x="21.9" y="147.8" transform="rotate(-90 21.9 147.8)">1</text>
<text x="34.6" y="147.8" transform="rotate(-90 34.6 147.8)">1</text>
<text x="47.3" y="147.8" transform="rotate(-90 47.3 147.8)">1</text>
<text x="60" y="147.8" transform="rotate(-90 60 147.8)">1</text>
<text x="73" y="146.8" transform="rotate(-90 73 146.8)">2</text>
<text x="81.9" y="146.8" transform="rotate(-90 81.9 146.8)">2</text>
<text x="93.3" y="146.8" transform="rotate(-90 93.3 146.8)">2</text>
<text x="102.2" y="146.8" transform="rotate(-90 102.2 146.8)">2</text>
<text x="113.6" y="146.8" transform="rotate(-90 113.6 146.8)">2</text>
<text x="122.5" y="146.8" transform="rotate(-90 122.5 146.8)">2</text>
<text x="167.1" y="147.8" transform="rotate(-90 167.1 147.8)">1</text>
<text x="167.1" y="144" transform="rotate(-90 167.1 144)">2</text>
<text x="195.1" y="147.8" transform="rotate(-90 195.1 147.8)">1</text>
<text x="195.1" y="144" transform="rotate(-90 195.1 144)">2</text>
<text x="224.3" y="147.8" transform="rotate(-90 224.3 147.8)">1</text>
<text x="224.3" y="144" transform="rotate(-90 224.3 144)">2</text>
<text x="253.1" y="147.8" transform="rotate(-90 253.1 147.8)">1</text>
<text x="253.1" y="144" transform="rotate(-90 253.1 144)">2</text>
</g>
<g font-size="1.4" fill="#f00">
<text x="89.5" y="37.3" transform="rotate(-90 89.5 37.3)">6</text>
<text x="103.5" y="37.4" transform="rotate(-90 103.5 37.4)">9</text>
<text x="126.9" y="38.3" transform="rotate(-90 126.9 38.3)">14</text>
<text x="103.5" y="57.4" transform="rotate(-90 103.5 57.4)">1</text>
<text x="21.9" y="110" transform="rotate(-90 21.9 110)">1</text>
<text x="34.6" y="110" transform="rotate(-90 34.6 110)">1</text>
<text x="47.3" y="110" transform="rotate(-90 47.3 110)">1</text>
<text x="60" y="110" transform="rotate(-90 60 110)">1</text>
<text x="73" y="110" transform="rotate(-90 73 110)">1</text>
<text x="81.9" y="110" transform="rotate(-90 81.9 110)">1</text>
<text x="93.3" y="110" transform="rotate(-90 93.3 110)">1</text>
<text x="102.2" y="110" transform="rotate(-90 102.2 110)">1</text>
<text x="113.6" y="110" transform="rotate(-90 113.6 110)">1</text>
<text x="122.5" y="110" transform="rotate(-90 122.5 110)">1</text>
<text x="169.7" y="113.5" transform="rotate(-90 169.7 113.5)">1</text>
<text x="21.9" y="119.4" transform="rotate(-90 21.9 119.4)">2</text>
<text x="34.6" y="119.4" transform="rotate(-90 34.6 119.4)">2</text>
<text x="47.3" y="119.4" transform="rotate(-90 47.3 119.4)">2</text>
<text x="60" y="119.4" transform="rotate(-90 60 119.4)">2</text>
<text x="81.9" y="119.4" transform="rotate(-90 81.9 119.4)">2</text>
<text x="102.2" y="119.4" transform="rotate(-90 102.2 119.4)">2</text>
<text x="122.6" y="119.4" transform="rotate(-90 122.6 119.4)">2</text>
<text x="197.6" y="114.1" transform="rotate(-90 197.6 114.1)">1</text>
<text x="226.8" y="114.1" transform="rotate(-90 226.8 114.1)">1</text>
<text x="255.6" y="114.1" transform="rotate(-90 255.6 114.1)">1</text>
<text x="167.1" y="120.3" transform="rotate(-90 167.1 120.3)">3</text>
<text x="169.7" y="120.3" transform="rotate(-90 169.7 120.3)">4</text>
<text x="195.1" y="121" transform="rotate(-90 195.1 121)">3</text>
<text x="197.6" y="121" transform="rotate(-90 197.6 121)">4</text>
<text x="224.3" y="121" transform="rotate(-90 224.3 121)">3</text>
<text x="226.8" y="121" transform="rotate(-90 226.8 121)">4</text>
<text x="253.1" y="121" transform="rotate(-90 253.1 121)">3</text>
<text x="255.6" y="121" transform="rotate(-90 255.6 121)">4</text>
<text x="73" y="137.2" transform="rotate(-90 73 137.2)">1</text>
<text x="93.3" y="137.2" transform="rotate(-90 93.3 137.2)">1</text>
<text x="113.6" y="137.2" transform="rotate(-90 113.6 137.2)">1</text>
</g>
</svg>
